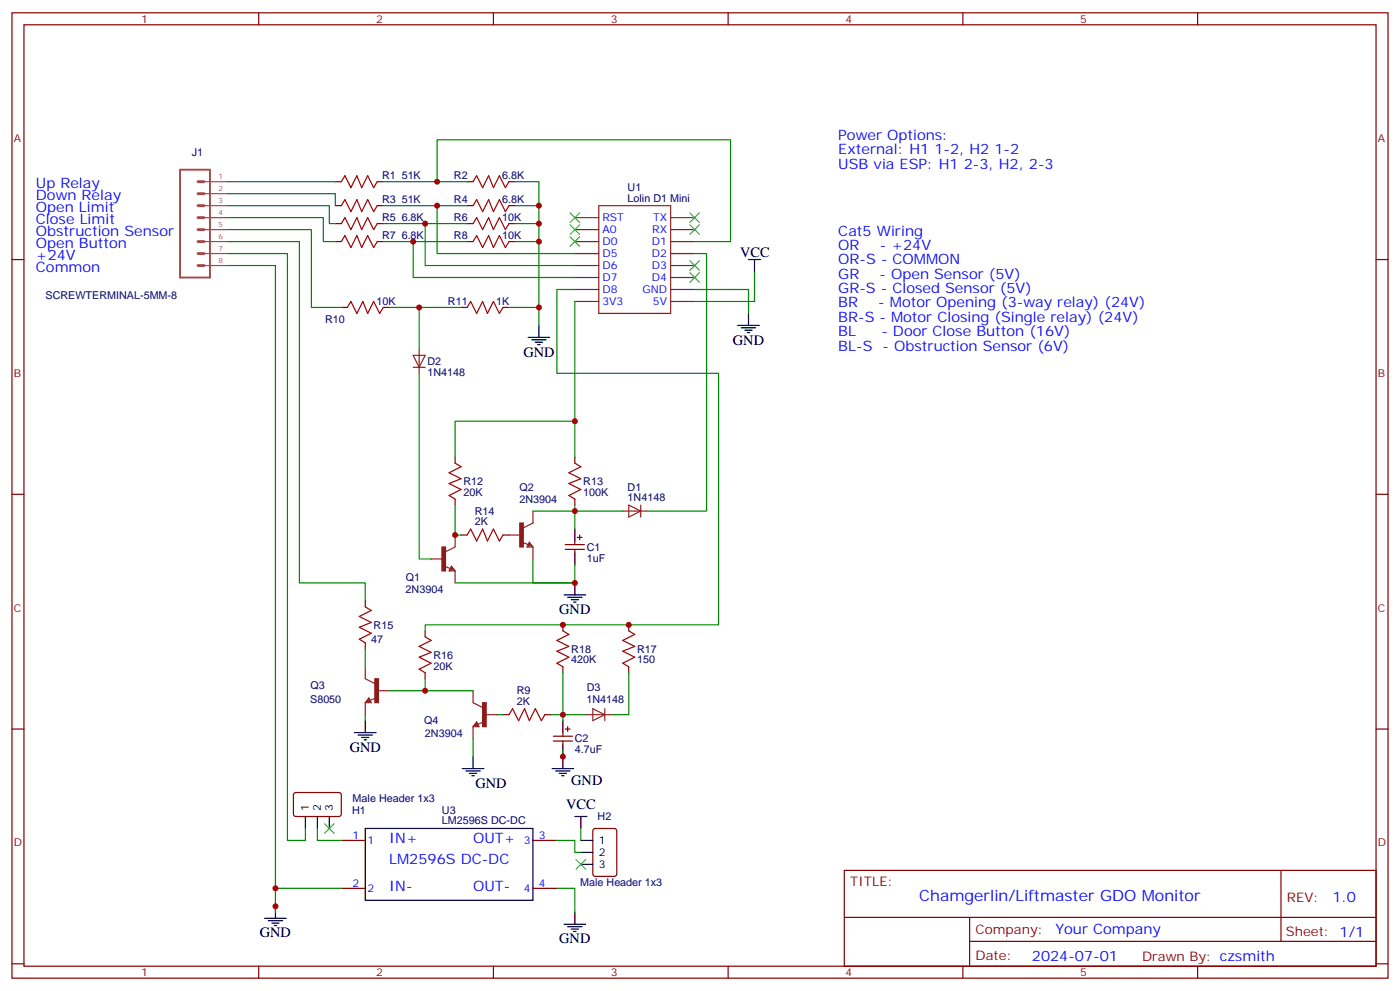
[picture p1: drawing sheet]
<svg xmlns="http://www.w3.org/2000/svg" width="412mm" height="292mm" viewBox="0 0 412 292" stroke-linecap="round" stroke-linejoin="round" font-family="sans-serif">
<g fill="none" stroke="#870000" stroke-width=".35">
<path d="M3.5 3.8h405.4v284.3h-405.4zM7.1 7.3h398.2v277.3h-398.2zM76.2 3.8v3.5M145.3 3.8v3.5M214.5 3.8v3.5M283.6 3.8v3.5M352.8 3.8v3.5M98.8 53.5h1.7M111.1 53.5h1.8M137.6 53.5h1.7M149.9 53.5h1.8M3.5 76.4h3.6"/>
<path d="M98.8 60.6h1.7M98.8 65.9h1.7M98.8 71.2h1.7M111.1 60.6h1.8M111.1 65.9h1.8M111.1 71.2h1.8M137.6 60.6h1.7M137.6 65.9h1.7M137.6 71.2h1.7M149.9 60.6h1.8M149.9 65.9h1.8M149.9 71.2h1.8"/>
<path d="M405.3 76.4h3.6M100.5 90.6h1.8M112.9 90.6h1.8M135.8 90.6h1.8M148.2 90.6h1.7M134.1 134.7v1.7M169.3 134.7v1.7M3.5 145.6h3.6M134.1 147v1.8M135.8 157.6h1.8M148.2 157.6h1.7M169.3 147v1.8"/>
<path d="M169.3 159.3v1.1M170 158.3h1.4M170.7 157.6v1.4M405.3 145.6h3.6M107.6 177v1.8M166.5 160.4h5.7M166.5 161.8h5.7M169.3 161.8v1.1M107.6 189.3v1.8M125.2 185.8v1.8M125.2 198.2v1.7M165.8 184v1.8"/>
<path d="M165.8 196.4v1.8M185.2 184v1.8M185.2 196.4v1.8M3.5 214.7h3.6M148.2 210.5h1.7M160.5 210.5h1.8M163 216.9h5.6M163 218.3h5.6M165.8 215.8v1.1M165.8 218.3v1M166.5 214.7h1.4M167.2 214v1.4"/>
<path d="M405.3 214.7h3.6M86.7 233.6l.4-.2 13 .1 .4 .6v6l-.7 .4-12.9-.1-.5-.6v-5.7zM100.5 247.5h7.1M157 247.5h7M174.9 244.2l.4-.2h5.7l.6 .4 .1 13-.5 .7h-5.9l-.6-.4-.1-13zM248.7 256.4h156.6v28.2h-156.6zM377.3 256.4v20.9M100.5 261.7h7.1M157 261.7h7M248.7 270.2h156.5M285.6 277.3h119.6M285.6 270.2v14.1"/>
<path d="M3.5 283.9h3.6M76.2 284.6v3.5M145.3 284.6v3.5M214.5 284.6v3.5M283.6 284.6v3.5M352.8 284.6v3.5M405.3 283.9h3.6"/>
</g>
<g fill="none" stroke="#8c2424" stroke-width=".35">
<path d="M169.3 71.2h7.1M169.3 67.6h7.1M169.3 64.1h7.1M169.3 78.2h7.1M169.3 74.7h7.1M176.4 60.6h21.2v31.7h-21.2zM197.6 71.2h7M197.6 67.6h7M197.6 64.1h7M197.6 78.2h7M197.6 74.7h7M169.3 88.8h7.1"/>
<path d="M169.3 85.3h7.1M169.3 81.7h7.1M197.6 88.8h7M197.6 85.3h7M197.6 81.7h7M121.7 104.7h3.5l-1.7 3.5zM121.7 108.2h3.5M123.5 102.9v7.1M134.1 157.6v3.5l-2.9 1.4M149.9 157.6h3.6M153.8 159.7l1.8 .7M155.9 159.7l1.1 1.4h-1.8z"/>
<path d="M157 150.5v3.6l-2.8 1.4M183.4 150.5h7.1M185.2 148.8l3.5 1.7-3.5 1.8zM188.7 148.8v3.5M127 164.6h3.5M130.9 166.8l1.7 .7M133 166.8l1.1 1.4h-1.8zM133 167.1l.7 .7h-1.1zM133 167.5v.3M134.1 168.2v3.5M155.9 160.1l.7 .7h-1zM155.9 160.4v.4"/>
<path d="M157 161.1v3.5M107.6 196.4v3.5l2.8 1.4M107.6 207v3.5M107.9 206.6l.8-.7 .3 .7zM108.7 205.6l.7 1.4h-1.8zM108.7 206.3v.3M110.8 205.6l-1.8 .7M111.1 203.4h3.6M139.3 203.4v3.6l2.9 1.4M139.3 214v3.6M140.4 212.6l.7 1.4h-1.8zM140.4 213l.4 .7h-1.1z"/>
<path d="M140.4 213.3v.4M142.5 212.6l-1.7 .7M142.9 210.5h3.5M172.9 210.5h7M174.6 208.7l3.6 1.8-3.6 1.8zM178.2 208.7v3.6"/>
</g>
<g fill="none" stroke="#000" stroke-width=".35">
<path d="M220.5 76.4h3.5M222.2 76.4v3.6M155.6 99.4h6.3M158.7 95.8v3.6M217.3 95.8h6.4M218.4 96.6h4.2M219.4 97.3h2.1M220.1 98h.7M220.5 92.3v3.5M156.6 100.1h4.3M157.7 100.8h2.1M158.4 101.5h.7"/>
<path d="M169.3 155.8v3.5M166.2 175.2h6.3M167.2 175.9h4.2M168.3 176.6h2.1M169 177.3h.7M169.3 162.9v3.5M169.3 171.7v3.5M104.4 215.8h6.4M105.5 216.5h4.2M106.5 217.2h2.2M107.2 217.9h.7M107.6 212.3v3.5"/>
<path d="M165.8 212.3v3.5M165.8 219.3v7.1M136.2 226.4h6.3M137.2 227.1h4.3M138.3 227.8h2.1M139 228.5h.7M139.3 222.8v3.6M162.6 226.4h6.4M163.7 227.1h4.2M164.7 227.8h2.2M165.5 228.5h.7M90 240.5v3.5"/>
<path d="M93.5 240.5v3.5M97 240.5v3.5M107.6 244h49.4v21.2h-49.4zM169.3 240.5h3.6M171.1 240.5v3.5M171.1 254.6h3.5M171.1 247.5h3.5M171.1 251.1h3.5M78 270.5h6.3M79 271.2h4.3M80.1 271.9h2.1M80.8 272.6h.7"/>
<path d="M81.1 266.9v3.6M166.2 272.2h6.3M167.2 272.9h4.2M168.3 273.6h2.1M169 274.4h.7M169.3 268.7v3.5"/>
</g>
<g fill="none" stroke="#008700" stroke-width=".35">
<path d="M67 57h31.8v3.6M67 53.5h31.8M112.9 53.5h24.7M128.8 53.5v-12.3h86.4v30h-10.6M151.7 53.5h7v42.3M67 60.6h30v5.3h1.8M67 64.1h28.2v7.1h3.6M67 78.2h14.1v183.5h19.4M67 67.6h24.7v23h8.8M67 71.2h21.2v100.5h19.4v5.3M67 74.7h17.7v172.8h5.3v-3.5M112.9 60.6h24.7"/>
<path d="M112.9 65.9h24.7M112.9 71.2h24.7M121.7 71.2v10.5h47.6M125.2 65.9v12.3h44.1M128.8 60.6v14.1h40.5M151.7 65.9h7M151.7 71.2h7M151.7 60.6h7M204.6 74.7h3.5v75.8h-17.6M222.2 80v8.8h-17.6M114.7 90.6h21.1M123.5 90.6v12.3"/>
<path d="M149.9 90.6h8.8M169.3 85.3h-5.3v24.7h47.7v74h-86.5v1.8M169.3 88.8v35.3M204.6 85.3h15.9v7M123.5 110v54.6h3.5M134.1 134.7v-10.6h35.2v10.6M134.1 148.8v8.8h1.7M169.3 148.8v1.7h-12.3M183.4 150.5h-14.1v5.3M134.1 171.7h35.2M157 164.6v7.1h12.3M169.3 166.4v5.3"/>
<path d="M107.6 191.1v5.3M125.2 199.9v3.5M165.8 198.2v12.3h-3.5M185.2 198.2v12.3h-5.3M107.6 210.5v1.8M114.7 203.4h24.6M139.3 217.6v5.2M146.4 210.5h1.8M172.9 210.5h-7.1v1.8M165.8 221.1v1.7M93.5 244v3.5h7M164 247.5h5.3v3.6h1.8"/>
<path d="M171.1 244v3.5M81.1 261.7v7M164 261.7h5.3v7"/>
</g>
<g fill="none" stroke="#a10000" stroke-width=".35">
<path d="M100.5 53.5l1.1-1.7 1.8 3.5 1.7-3.5 1.4 3.5 1.8-3.5 1.8 3.5 1-1.8M139.3 53.5l1.1-1.7 1.8 3.5 1.7-3.5 1.4 3.5 1.8-3.5 1.8 3.5 1-1.8M100.5 71.2l1.1-1.8 1.8 3.5 1.7-3.5 1.4 3.5 1.8-3.5 1.8 3.5 1-1.7M100.5 60.6l1.1-1.8 1.8 3.5 1.7-3.5 1.4 3.5 1.8-3.5 1.8 3.5 1-1.7M100.5 65.9l1.1-1.8 1.8 3.5 1.7-3.5 1.4 3.5 1.8-3.5 1.8 3.5 1-1.7M139.3 60.6l1.1-1.8 1.8 3.5 1.7-3.5 1.4 3.5 1.8-3.5 1.8 3.5 1-1.7M139.3 65.9l1.1-1.8 1.8 3.5 1.7-3.5 1.4 3.5 1.8-3.5 1.8 3.5 1-1.7M139.3 71.2l1.1-1.8 1.8 3.5 1.7-3.5 1.4 3.5 1.8-3.5 1.8 3.5 1-1.7M102.3 90.6l1.1-1.8 1.7 3.5 1.8-3.5 1.4 3.5 1.8-3.5 1.7 3.5 1.1-1.7M137.6 90.6l1-1.8 1.8 3.5 1.8-3.5 1.4 3.5 1.7-3.5 1.8 3.5 1.1-1.7M134.1 136.4l1.7 1.1-3.5 1.7 3.5 1.8-3.5 1.4 3.5 1.8-3.5 1.7 1.8 1.1M169.3 136.4l1.8 1.1-3.5 1.7 3.5 1.8-3.5 1.4 3.5 1.8-3.5 1.7 1.7 1.1"/>
<path d="M137.6 157.6l1-1.8 1.8 3.5 1.8-3.5 1.4 3.5 1.7-3.5 1.8 3.5 1.1-1.7M107.6 178.8l1.8 1-3.6 1.8 3.6 1.7-3.6 1.4 3.6 1.8-3.6 1.8 1.8 1M125.2 187.6l1.8 1-3.5 1.8 3.5 1.8-3.5 1.4 3.5 1.7-3.5 1.8 1.7 1.1M165.8 185.8l1.8 1.1-3.6 1.7 3.6 1.8-3.6 1.4 3.6 1.8-3.6 1.7 1.8 1.1M185.2 185.8l1.8 1.1-3.6 1.7 3.6 1.8-3.6 1.4 3.6 1.8-3.6 1.7 1.8 1.1M149.9 210.5l1.1-1.8 1.8 3.6 1.7-3.6 1.4 3.6 1.8-3.6 1.8 3.6 1-1.8"/>
</g>
<g fill="none" stroke="#3c3" stroke-width=".35">
<path d="M167.9 62.7l2.8 2.8M167.9 66.2l2.8 2.8M167.9 69.7l2.8 2.9M170.7 62.7l-2.8 2.8M170.7 66.2l-2.8 2.8M170.7 69.7l-2.8 2.9M203.2 76.8l2.8 2.8M203.2 66.2l2.8 2.8M203.2 62.7l2.8 2.8M206 76.8l-2.8 2.8M206 66.2l-2.8 2.8M206 62.7l-2.8 2.8"/>
<path d="M203.2 80.3l2.8 2.8M206 80.3l-2.8 2.8M95.6 242.6l2.8 2.8M98.4 242.6l-2.8 2.8M169.7 253.2l2.8 2.8M172.5 253.2l-2.8 2.8"/>
</g>
<path d="M53 50h8.8v31.7h-8.8z" fill="none" stroke="#a64a4a" stroke-width=".56"/>
<path d="M58.3 57h1.8M58.3 53.5h1.8M58.3 71.2h1.8M58.3 74.7h1.8M58.3 78.2h1.8M58.3 64.1h1.8M58.3 67.6h1.8M58.3 60.6h1.8" fill="none" stroke="#a64a4a" stroke-width=".85"/>
<path d="M60.1 57h6.9M60.1 53.5h6.9M60.1 78.2h6.9M60.1 74.7h6.9M60.1 71.2h6.9M60.1 67.6h6.9M60.1 64.1h6.9M60.1 60.6h6.9" fill="none" stroke="#a64a4a" stroke-width=".35"/>
<g fill="#8c2424" stroke="#8c2424" stroke-width=".35">
<path d="M130.2 161.1h1v7.1h-1z"/>
<path d="M153.1 154.1h1.1v7h-1.1z"/>
<path d="M110.4 199.9h1.1v7.1h-1.1z"/>
<path d="M142.2 207h1v7h-1z"/>
</g>
<g fill="#c00">
<circle cx="158.8" cy="60.6" r=".88"/>
<circle cx="158.8" cy="65.9" r=".88"/>
<circle cx="158.8" cy="71.2" r=".88"/>
<circle cx="158.8" cy="90.6" r=".88"/>
<circle cx="169.3" cy="171.7" r=".88"/>
<circle cx="121.7" cy="71.2" r=".88"/>
<circle cx="125.2" cy="65.9" r=".88"/>
<circle cx="128.8" cy="60.6" r=".88"/>
<circle cx="169.3" cy="150.5" r=".88"/>
<circle cx="128.8" cy="53.5" r=".88"/>
<circle cx="169.3" cy="124.1" r=".88"/>
<circle cx="123.5" cy="90.6" r=".88"/>
<circle cx="125.2" cy="203.4" r=".88"/>
<circle cx="81.1" cy="261.7" r=".88"/>
<circle cx="81.1" cy="266.9" r=".88"/>
<circle cx="165.8" cy="184" r=".88"/>
<circle cx="185.2" cy="184" r=".88"/>
<circle cx="165.8" cy="222.8" r=".88"/>
<circle cx="134.1" cy="157.6" r=".88"/>
<circle cx="165.8" cy="210.5" r=".88"/>
</g>
<text font-size="4.6" fill="#00f" x="270.8" y="265.4">Chamgerlin/Liftmaster GDO Monitor</text>
<g font-size="4.2" fill="#00f">
<text x="246.9" y="41.2">Power Options:</text>
<text x="246.9" y="45.4">External: H1 1-2, H2 1-2</text>
<text x="246.9" y="49.6">USB via ESP: H1 2-3, H2, 2-3</text>
<text x="10.6" y="55.3">Up Relay</text>
<text x="10.6" y="58.8">Down Relay</text>
<text x="10.6" y="62.3">Open Limit</text>
<text x="10.6" y="65.9">Close Limit</text>
<text x="10.6" y="69.4">Obstruction Sensor</text>
<text x="246.9" y="69.4">Cat5 Wiring</text>
<text x="10.6" y="72.9">Open Button</text>
<text x="10.6" y="76.4">+24V</text>
<text x="246.9" y="73.6">OR</text>
<text x="246.9" y="77.9">OR-S - COMMON</text>
<text x="259.2" y="73.6">- +24V</text>
<text x="10.6" y="80">Common</text>
<text x="246.9" y="82.1">GR</text>
<text x="259.1" y="82.1">- Open Sensor (5V)</text>
<text x="246.9" y="86.3">GR-S - Closed Sensor (5V)</text>
<text x="246.9" y="90.6">BR</text>
<text x="246.9" y="94.8">BR-S - Motor Closing (Single relay) (24V)</text>
<text x="258.7" y="90.6">- Motor Opening (3-way relay) (24V)</text>
<text x="246.9" y="99">BL</text>
<text x="259.6" y="99">- Door Close Button (16V)</text>
<text x="246.9" y="103.3">BL-S</text>
<text x="260" y="103.3">- Obstruction Sensor (6V)</text>
<text x="114.7" y="248.3">IN+</text>
<text x="139.3" y="248.3">OUT+</text>
<text x="114.7" y="254.6">LM2596S DC-DC</text>
<text x="114.7" y="262.4">IN-</text>
<text x="139.3" y="262.4">OUT-</text>
<text x="392.5" y="265.6">1.0</text>
<text x="310.9" y="275.2">Your Company</text>
<text x="304" y="283">2024-07-01</text>
</g>
<g font-size="4.2">
<text x="218" y="75.7">VCC</text>
<text x="215.9" y="101.5">GND</text>
<text x="154.2" y="105">GND</text>
<text x="164.7" y="180.9">GND</text>
<text x="103" y="221.4">GND</text>
<text x="140.1" y="232">GND</text>
<text x="168.3" y="231.3">GND</text>
<text x="166.7" y="238.3">VCC</text>
<text x="76.6" y="276.1">GND</text>
<text x="164.7" y="277.9">GND</text>
</g>
<g font-size="3.9" fill="#800">
<text x="250.5" y="260.9">TITLE:</text>
<text x="379.1" y="265.6">REV:</text>
<text x="287.4" y="275.1">Company:</text>
<text x="378.7" y="275.8">Sheet: 1/1</text>
<text x="287.4" y="282.8">Date:</text>
<text x="336.4" y="282.9">Drawn By: czsmith</text>
</g>
<g font-size="3.2" fill="#800">
<text x="41.6" y="6.8">1</text>
<text x="110.8" y="6.8">2</text>
<text x="179.9" y="6.8">3</text>
<text x="249.1" y="6.8">4</text>
<text x="318.2" y="6.8">5</text>
<text x="4.1" y="41.9">A</text>
<text x="405.9" y="41.9">A</text>
<text x="4.1" y="111">B</text>
<text x="405.9" y="111">B</text>
<text x="4.1" y="180.2">C</text>
<text x="405.9" y="180.2">C</text>
<text x="4.1" y="249.3">D</text>
<text x="405.9" y="249.3">D</text>
<text x="41.6" y="287.6">1</text>
<text x="110.8" y="287.6">2</text>
<text x="179.9" y="287.6">3</text>
<text x="249.1" y="287.6">4</text>
<text x="318.2" y="287.6">5</text>
</g>
<g font-size="3.2" fill="#000080">
<text x="56.5" y="45.8">J1</text>
<text x="112.6" y="52.8">R1</text>
<text x="118.3" y="52.8">51K</text>
<text x="133.7" y="52.8">R2</text>
<text x="147.9" y="52.8">6.8K</text>
<text x="112.6" y="59.9">R3</text>
<text x="118.3" y="59.9">51K</text>
<text x="133.7" y="59.9">R4</text>
<text x="147.9" y="59.9">6.8K</text>
<text x="184.9" y="59.5">Lolin D1 Mini</text>
<text x="184.9" y="56.3">U1</text>
<text x="112.6" y="65.2">R5</text>
<text x="118.3" y="65.2">6.8K</text>
<text x="133.7" y="65.2">R6</text>
<text x="147.9" y="65.2">10K</text>
<text x="112.6" y="70.5">R7</text>
<text x="118.3" y="70.5">6.8K</text>
<text x="133.7" y="70.5">R8</text>
<text x="147.9" y="70.5">10K</text>
<text x="13.4" y="88.2">SCREWTERMINAL-5MM-8</text>
<text x="110.9" y="89.9">10K</text>
<text x="132" y="89.9">R11</text>
<text x="146.2" y="89.9">1K</text>
<text x="95.8" y="95.2">R10</text>
<text x="125.9" y="107.6">D2</text>
<text x="125.9" y="110.8">1N4148</text>
<text x="136.5" y="142.8">R12</text>
<text x="171.8" y="142.8">R13</text>
<text x="136.5" y="146">20K</text>
<text x="153" y="148.1">2N3904</text>
<text x="153" y="144.6">Q2</text>
<text x="171.8" y="146">100K</text>
<text x="184.9" y="147.7">1N4148</text>
<text x="184.9" y="144.5">D1</text>
<text x="139.9" y="154.8">2K</text>
<text x="139.9" y="151.6">R14</text>
<text x="172.9" y="165.4">1uF</text>
<text x="172.9" y="162.2">C1</text>
<text x="119.5" y="171.1">Q1</text>
<text x="119.5" y="174.6">2N3904</text>
<text x="110.1" y="185.1">R15</text>
<text x="109.4" y="189.3">47</text>
<text x="127.7" y="197.2">20K</text>
<text x="127.7" y="194">R16</text>
<text x="168.3" y="195.4">420K</text>
<text x="168.3" y="192.2">R18</text>
<text x="187.7" y="195.4">150</text>
<text x="187.7" y="192.2">R17</text>
<text x="91.4" y="202.8">Q3</text>
<text x="172.9" y="203.4">D3</text>
<text x="91.4" y="207">S8050</text>
<text x="152.2" y="207.7">2K</text>
<text x="152.2" y="204.5">R9</text>
<text x="172.7" y="207.1">1N4148</text>
<text x="125" y="213.3">Q4</text>
<text x="125.2" y="216.9">2N3904</text>
<text x="169.3" y="221.9">4.7uF</text>
<text x="169.3" y="218.7">C2</text>
<text x="103.7" y="239.8">H1</text>
<text x="103.9" y="236.3">Male Header 1x3</text>
<text x="130.2" y="239.7">U3</text>
<text x="130.2" y="242.8">LM2596S DC-DC</text>
<text x="176" y="241.6">H2</text>
<text x="170.9" y="261">Male Header 1x3</text>
</g>
<g font-size="3.2" fill="#00f">
<text x="177.4" y="65.2">RST</text>
<text x="192.4" y="65.2">TX</text>
<text x="177.4" y="68.7">A0</text>
<text x="192.1" y="68.7">RX</text>
<text x="177.4" y="72.2">D0</text>
<text x="177.4" y="75.7">D5</text>
<text x="192" y="75.7">D2</text>
<text x="192" y="72.2">D1</text>
<text x="177.4" y="82.8">D7</text>
<text x="177.4" y="79.3">D6</text>
<text x="192" y="82.8">D4</text>
<text x="192" y="79.3">D3</text>
<text x="177.4" y="89.9">3V3</text>
<text x="177.4" y="86.3">D8</text>
<text x="189.2" y="86.3">GND</text>
<text x="192.3" y="89.9">5V</text>
<text x="103.8" y="247.2">1</text>
<text x="108.3" y="248.6">1</text>
<text x="154.3" y="248.6">3</text>
<text x="158.7" y="247.2">3</text>
<text x="103.8" y="261.3">2</text>
<text x="108.3" y="262.7">2</text>
<text x="154.3" y="262.7">4</text>
<text x="158.7" y="261.3">4</text>
</g>
<g font-size="3.2">
<text x="91" y="238.7" transform="rotate(-90 91 238.7)">1</text>
<text x="94.5" y="238.7" transform="rotate(-90 94.5 238.7)">2</text>
<text x="98.1" y="238.7" transform="rotate(-90 98.1 238.7)">3</text>
<text x="176.4" y="248.6">1</text>
<text x="176.4" y="255.7">3</text>
<text x="176.4" y="252.1">2</text>
</g>
<g font-size="2.1" fill="#a54b4b">
<text x="64.4" y="52.8">1</text>
<text x="64.4" y="59.9">3</text>
<text x="64.4" y="56.3">2</text>
<text x="64.4" y="63.4">4</text>
<text x="64.4" y="70.5">6</text>
<text x="64.4" y="66.9">5</text>
<text x="64.4" y="77.5">8</text>
<text x="64.4" y="74">7</text>
</g>
</svg>
